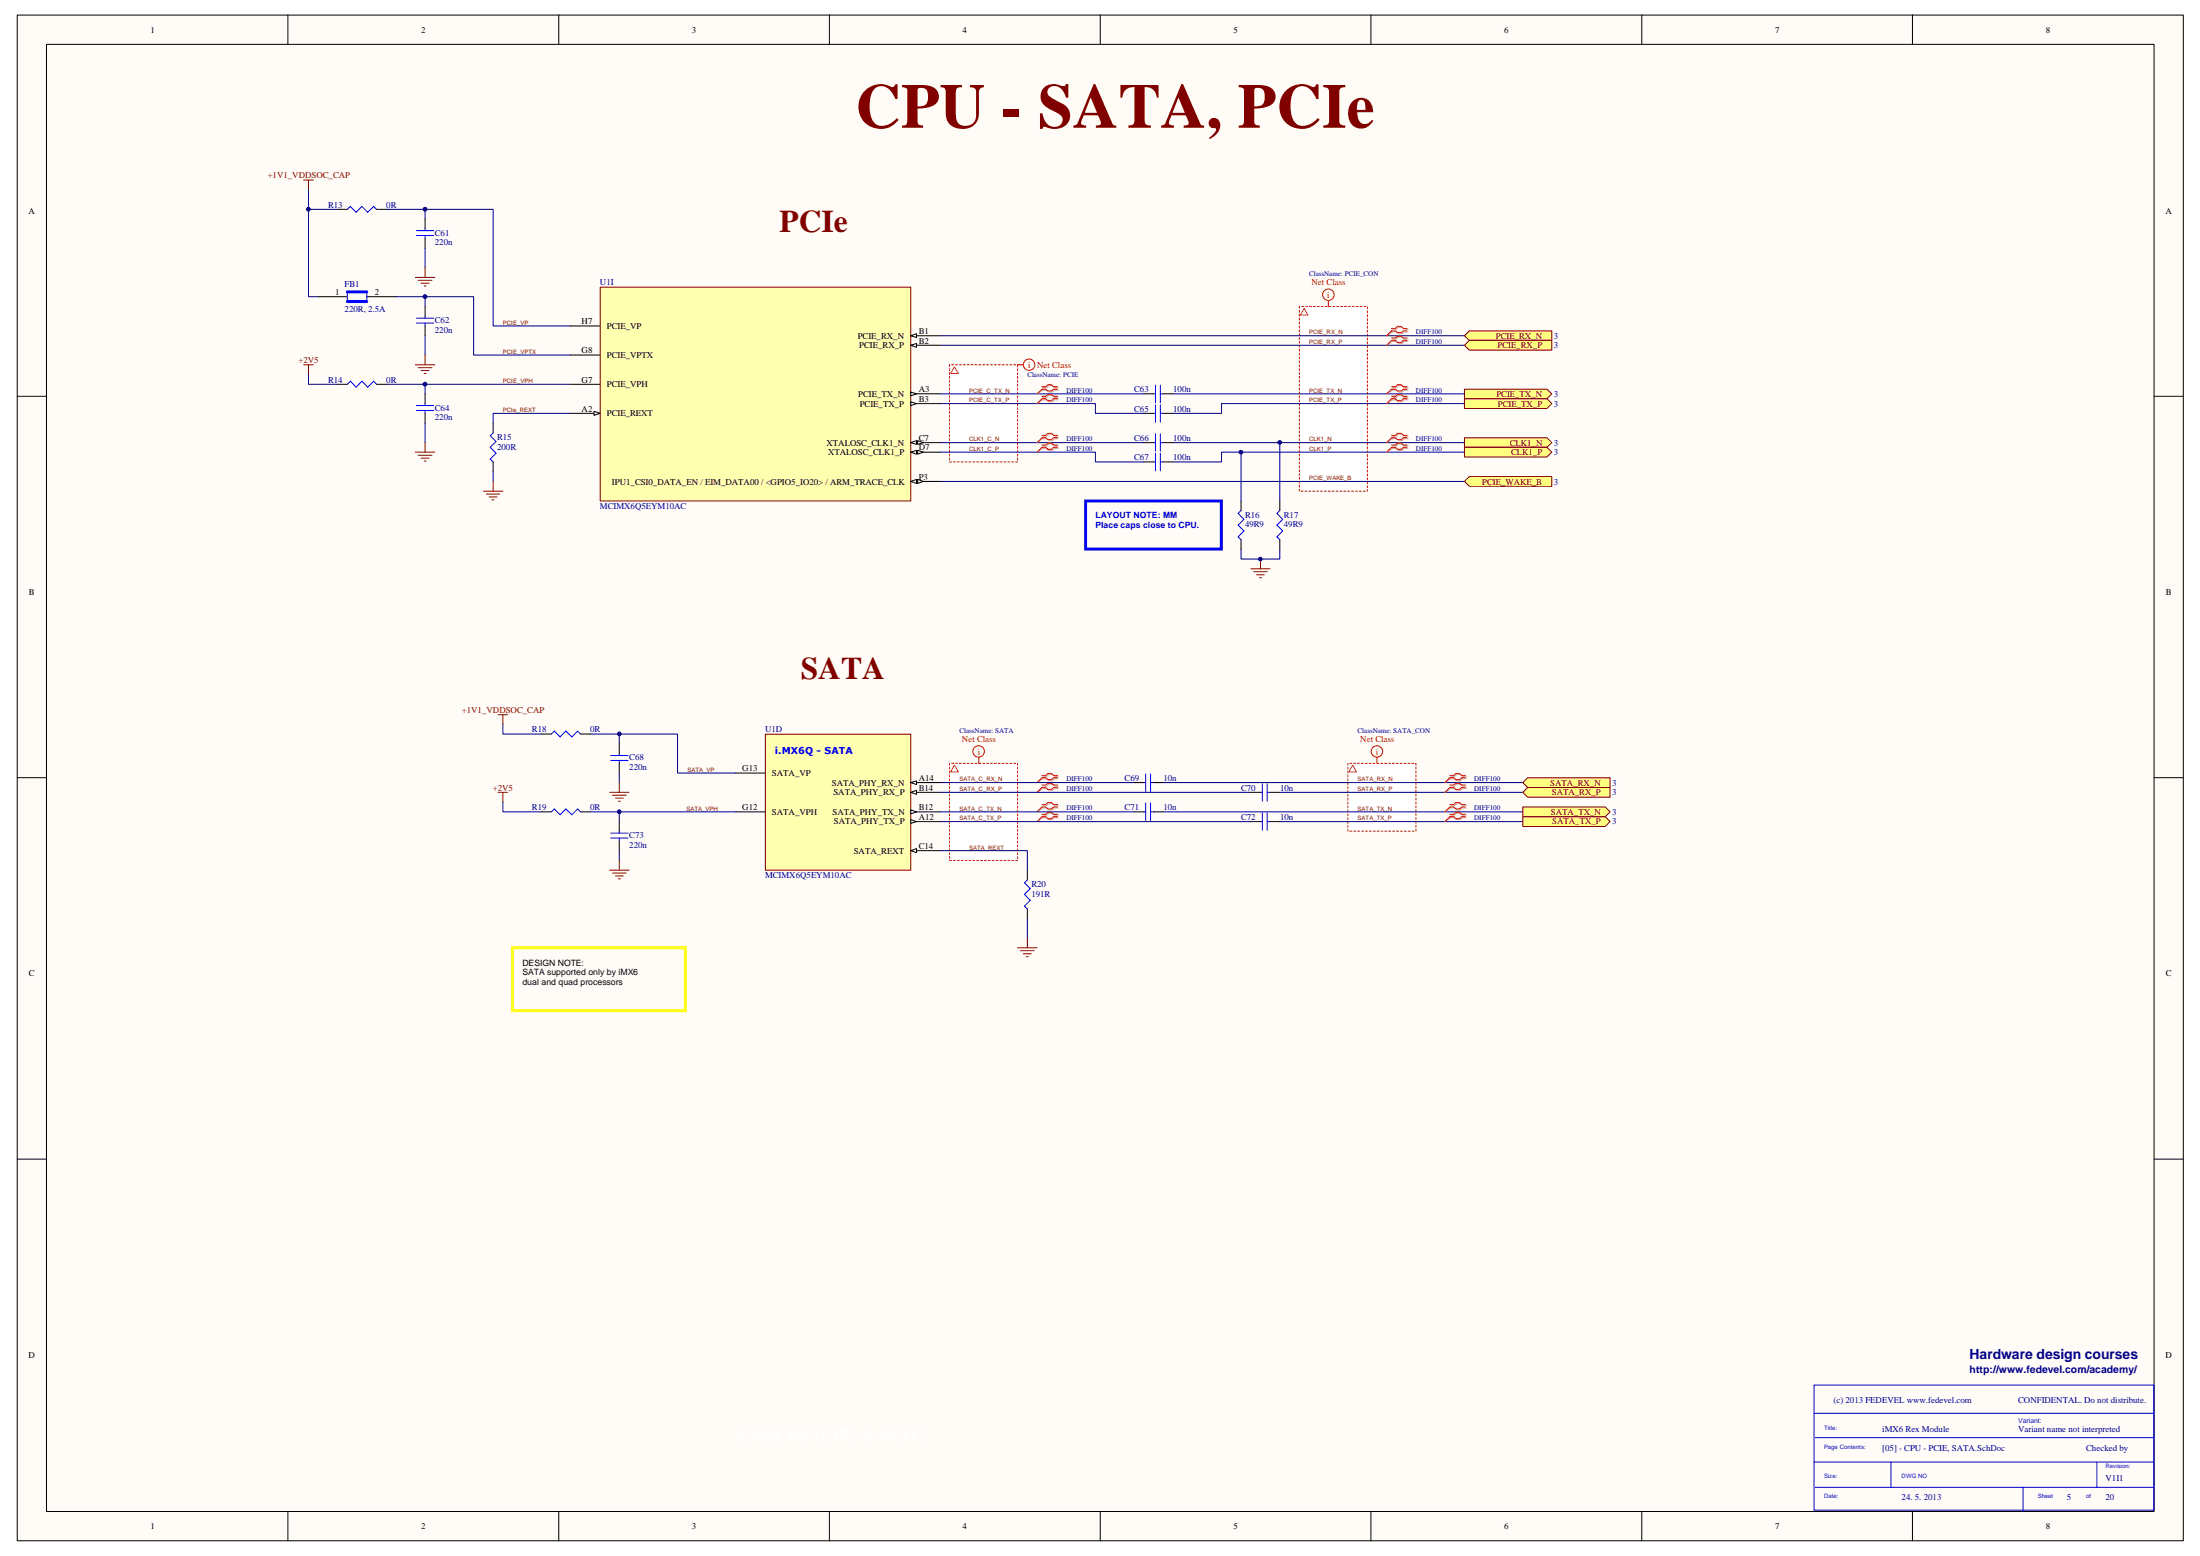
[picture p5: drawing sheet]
<svg xmlns="http://www.w3.org/2000/svg" width="420mm" height="297mm" viewBox="0 0 420 297" stroke-linecap="round" stroke-linejoin="round" font-family="sans-serif">
<path d="M3.3 2.9h413.7v291.2h-413.7z" fill="#fffcf8"/>
<path d="M3.3 2.9h413.7v291.2h-413.7z" fill="none" stroke="#000" stroke-width=".19"/>
<path d="M8.9 8.5h402.5v280h-402.5z" fill="#fffcf8"/>
<g fill="none" stroke="#000" stroke-width=".19">
<path d="M8.9 8.5h402.5v280h-402.5zM55 2.8v5.6M106.7 2.8v5.6M158.4 2.8v5.6M210.1 2.8v5.6M261.8 2.8v5.6M313.6 2.8v5.6M365.2 2.8v5.6M3.3 75.6h5.5M411.4 75.6h5.6M3.3 148.5h5.5M411.4 148.5h5.6"/>
<path d="M3.3 221.3h5.5M411.4 221.3h5.6M55 288.5v5.6M106.7 288.5v5.6M158.4 288.5v5.6M210.1 288.5v5.6M261.8 288.5v5.6M313.6 288.5v5.6M365.2 288.5v5.6"/>
</g>
<path d="M181.3 69.6h13v18.6h-13z" fill-rule="evenodd" fill="#fff"/>
<path d="M181.3 69.6h13v18.6h-13z" fill="none" stroke="#f00" stroke-width=".19" stroke-dasharray=".4 .4"/>
<path d="M182.3 70l.7 1.3h-1.4z" fill="none" stroke="#f33" stroke-width=".19"/>
<path d="M248.1 58.5h13v35.3h-13z" fill-rule="evenodd" fill="#fff"/>
<path d="M248.1 58.5h13v35.3h-13z" fill="none" stroke="#f00" stroke-width=".19" stroke-dasharray=".4 .4"/>
<path d="M249.1 58.9l.7 1.3h-1.5z" fill="none" stroke="#f33" stroke-width=".19"/>
<path d="M257.4 145.7h13v13h-13z" fill-rule="evenodd" fill="#fff"/>
<path d="M257.4 145.7h13v13h-13z" fill="none" stroke="#f00" stroke-width=".19" stroke-dasharray=".4 .4"/>
<path d="M258.3 146l.8 1.4h-1.5z" fill="none" stroke="#f33" stroke-width=".19"/>
<path d="M181.3 145.7h13v18.6h-13z" fill-rule="evenodd" fill="#fff"/>
<path d="M181.3 145.7h13v18.6h-13z" fill="none" stroke="#f00" stroke-width=".19" stroke-dasharray=".4 .4"/>
<path d="M182.3 146l.7 1.4h-1.4z" fill="none" stroke="#f33" stroke-width=".19"/>
<path d="M346.4 264.4h64.9v23.9h-64.9zM346.4 269.8h65M346.4 279.1h65M346.7 274.4h64.7M361.1 279.1v4.8M400.5 279.1v4.8M346.7 283.9h64.7M386.4 283.9v4.6" fill="none" stroke="#00f" stroke-width=".19"/>
<path d="M118.3 140.1v1.9M118.3 147.6v1.8M118.3 162.4v1.9M196.2 175.4v3.7" fill="none" stroke="#000080" stroke-width=".19"/>
<circle cx="118.3" cy="140.1" r=".35" fill="#000080"/>
<g fill="none" stroke="#000080" stroke-width=".19">
<path d="M118.3 155v1.8"/>
<circle cx="118.3" cy="140.1" r=".35"/>
</g>
<circle cx="118.3" cy="155" r=".35" fill="#000080"/>
<g fill="none" stroke="#000080" stroke-width=".19">
<path d="M58.9 40h5.6M96 138.3v1.8h7.5M96 153.1v1.9h7.5M112.7 140.1h16.7v7.5h11.1M112.7 155h27.8M179.5 162.4h16.7v3.7"/>
<circle cx="118.3" cy="155" r=".35"/>
</g>
<g fill="none" stroke="#800000" stroke-width=".19">
<path d="M95.1 136.4h1.8M96 136.4v1.9M95.1 151.3h1.8M96 151.3v1.8M116.4 151.3h3.7M117 151.8h2.6M117.5 152.4h1.5M118.1 153h.4M118.3 149.4v1.9M116.4 166.1h3.7M117 166.7h2.6M117.5 167.2h1.5"/>
<path d="M118.1 167.8h.4M118.3 164.3v1.8M196.2 179.1v1.8M194.3 180.9h3.8M194.9 181.5h2.6M195.4 182.1h1.5M196 182.6h.4"/>
</g>
<circle cx="58.9" cy="39.9" r=".36" fill="#000080"/>
<g fill="none" stroke="#000080" stroke-width=".19">
<path d="M81.2 47.4v3.7M81.2 64.1v3.7M81.2 73.4v1.8"/>
<circle cx="58.9" cy="39.9" r=".36"/>
</g>
<circle cx="81.2" cy="73.3" r=".36" fill="#000080"/>
<g fill="none" stroke="#000080" stroke-width=".19">
<path d="M81.2 56.6v1.9M81.2 80.8v3.7"/>
<circle cx="81.2" cy="73.3" r=".36"/>
</g>
<circle cx="81.2" cy="56.6" r=".36" fill="#000080"/>
<g fill="none" stroke="#000080" stroke-width=".19">
<path d="M81.2 40v1.8"/>
<circle cx="81.2" cy="56.6" r=".36"/>
</g>
<circle cx="81.2" cy="39.9" r=".36" fill="#000080"/>
<g fill="none" stroke="#000080" stroke-width=".19">
<path d="M58.9 36.2v20.4h1.9M73.8 40h20.4v22.2h14.8M75.6 56.6h14.9v11.2h18.5M58.9 71.5v1.9h5.6M73.8 73.4h35.2M109 78.9h-14.8v1.9M179.5 77h29.7v1.9h9.3M179.5 75.2h39M94.2 90v1.9M179.5 86.3h29.7v1.9h9.3M179.5 91.9h100.2M179.5 84.5h39"/>
<path d="M224 84.5h55.7M279.7 86.3h-46.4v1.9h-9.3"/>
<circle cx="81.2" cy="39.9" r=".36"/>
</g>
<g fill="none" stroke="#800000" stroke-width=".19">
<path d="M58 34.4h1.8M58.9 34.4v1.8M79.3 53h3.7M79.9 53.5h2.6M80.4 54.1h1.5M81 54.6h.4M81.2 51.1v1.9M58 69.6h1.8M58.9 69.6v1.9M79.3 69.6h3.7M79.9 70.2h2.6M80.4 70.7h1.5"/>
<path d="M81 71.3h.4M81.2 67.8v1.8M79.3 86.3h3.7M79.9 86.9h2.6M80.4 87.5h1.5M81 88h.4M81.2 84.5v1.8M92.3 93.8h3.7M92.9 94.3h2.6M93.4 94.9h1.5M94 95.4h.3M94.2 91.9v1.9"/>
<path d="M238.9 108.6h3.7M239.4 109.1h2.6M240 109.7h1.5M240.5 110.3h.4M240.7 106.7v1.9"/>
</g>
<path d="M199.2 74h.7l.4-.4h.7l.4 .4h.7M199.2 75.9h.7l.4-.4h.7l.4 .4h.7M202.1 74.5h-.7l-.4 .3h-.7l-.4-.3h-.7l-1.1 .7M202.1 76.3h-.7l-.4 .4h-.7l-.4-.4h-.7l-1.1 .7M199.2 83.3h.7l.4-.4h.7l.4 .4h.7M199.2 85.1h.7l.4-.3h.7l.4 .3h.7M202.1 83.7h-.7l-.4 .4h-.7l-.4-.4h-.7l-1.1 .8M202.1 85.6h-.7l-.4 .4h-.7l-.4-.4h-.7l-1.1 .7" fill="none" stroke="#d0a19e" stroke-width=".19"/>
<path d="M199 73.8h.7l.4-.4h.7l.4 .4h.8M199 75.6h.7l.4-.3h.7l.4 .3h.8M202 74.3h-.8l-.4 .3h-.7l-.4-.3h-.7l-.9 .9M202 76.1h-.8l-.4 .4h-.7l-.4-.4h-.7l-.9 .9M199 83.1h.7l.4-.4h.7l.4 .4h.8M199 85h.7l.4-.4h.7l.4 .4h.8M202 83.6h-.8l-.4 .3h-.7l-.4-.3h-.7l-.9 .9M202 85.4h-.8l-.4 .4h-.7l-.4-.4h-.7l-.9 .9" fill="none" stroke="#f00" stroke-width=".19"/>
<circle cx="240.7" cy="106.7" r=".34" fill="#000080"/>
<g fill="none" stroke="#000080" stroke-width=".19">
<path d="M179.5 65.9h100.2M179.5 64.1h100.2M224 75.2h55.7M279.7 77h-46.4v1.9h-9.3M237 104.9v1.8h7.4v-1.8"/>
<circle cx="240.7" cy="106.7" r=".34"/>
</g>
<path d="M266 74h.7l.4-.4h.7l.4 .4h.7M266 75.9h.7l.4-.4h.7l.4 .4h.7M266 62.9h.7l.4-.4h.7l.4 .4h.7M266 64.7h.7l.4-.4h.7l.4 .4h.7M268.9 74.5h-.7l-.4 .3h-.7l-.4-.3h-.7l-1.2 .7M268.9 76.3h-.7l-.4 .4h-.7l-.4-.4h-.7l-1.2 .7M268.9 63.3h-.7l-.4 .4h-.7l-.4-.4h-.7l-1.2 .8M268.9 65.2h-.7l-.4 .4h-.7l-.4-.4h-.7l-1.2 .7M266 83.3h.7l.4-.4h.7l.4 .4h.7M266 85.1h.7l.4-.3h.7l.4 .3h.7M268.9 83.7h-.7l-.4 .4h-.7l-.4-.4h-.7l-1.2 .8M268.9 85.6h-.7l-.4 .4h-.7l-.4-.4h-.7l-1.2 .7" fill="none" stroke="#d0a19e" stroke-width=".19"/>
<path d="M265.8 73.8h.7l.4-.4h.7l.4 .4h.7M265.8 75.6h.7l.4-.3h.7l.4 .3h.7M265.8 62.7h.7l.4-.4h.7l.4 .4h.7M265.8 64.5h.7l.4-.3h.7l.4 .3h.7M268.7 74.3h-.7l-.4 .3h-.7l-.4-.3h-.7l-1 .9M268.7 76.1h-.7l-.4 .4h-.7l-.4-.4h-.7l-1 .9M268.7 63.2h-.7l-.4 .3h-.7l-.4-.3h-.7l-1 .9M268.7 65h-.7l-.4 .4h-.7l-.4-.4h-.7l-1 .9M265.8 83.1h.7l.4-.4h.7l.4 .4h.7M265.8 85h.7l.4-.4h.7l.4 .4h.7M268.7 83.6h-.7l-.4 .3h-.7l-.4-.3h-.7l-1 .9M268.7 85.4h-.7l-.4 .4h-.7l-.4-.4h-.7l-1 .9" fill="none" stroke="#f00" stroke-width=".19"/>
<path d="M279.7 64.1l.9-.9h15.8v1.8h-15.8z" fill-rule="evenodd" fill="#ffff80"/>
<path d="M279.7 64.1l.9-.9h15.8v1.8h-15.8z" fill="none" stroke="#800000" stroke-width=".19"/>
<path d="M279.7 65.9l.9-.9h15.8v1.8h-15.8z" fill-rule="evenodd" fill="#ffff80"/>
<path d="M279.7 65.9l.9-.9h15.8v1.8h-15.8z" fill="none" stroke="#800000" stroke-width=".19"/>
<path d="M279.7 74.3h15.7l1 .9-1 .9h-15.7z" fill-rule="evenodd" fill="#ffff80"/>
<path d="M279.7 74.3h15.7l1 .9-1 .9h-15.7z" fill="none" stroke="#800000" stroke-width=".19"/>
<path d="M279.7 76.1h15.7l1 .9-1 1h-15.7z" fill-rule="evenodd" fill="#ffff80"/>
<path d="M279.7 76.1h15.7l1 .9-1 1h-15.7z" fill="none" stroke="#800000" stroke-width=".19"/>
<path d="M279.7 83.6h15.7l1 .9-1 .9h-15.7z" fill-rule="evenodd" fill="#ffff80"/>
<path d="M279.7 83.6h15.7l1 .9-1 .9h-15.7z" fill="none" stroke="#800000" stroke-width=".19"/>
<path d="M279.7 85.4h15.7l1 .9-1 .9h-15.7z" fill-rule="evenodd" fill="#ffff80"/>
<path d="M279.7 85.4h15.7l1 .9-1 .9h-15.7z" fill="none" stroke="#800000" stroke-width=".19"/>
<path d="M279.7 91.9l.9-.9h15.8v1.8h-15.8z" fill-rule="evenodd" fill="#ffff80"/>
<path d="M279.7 91.9l.9-.9h15.8v1.8h-15.8z" fill="none" stroke="#800000" stroke-width=".19"/>
<path d="M244.4 84.5v11.1" fill="none" stroke="#000080" stroke-width=".19"/>
<circle cx="244.4" cy="84.5" r=".35" fill="#000080"/>
<g fill="none" stroke="#000080" stroke-width=".19">
<path d="M237 86.3v9.3"/>
<circle cx="244.4" cy="84.5" r=".35"/>
</g>
<circle cx="237" cy="86.3" r=".35" fill="#000080"/>
<g fill="none" stroke="#000080" stroke-width=".19">
<path d="M222.2 149.4h68.6M222.2 155h68.6M244.4 151.3h46.4M244.4 156.8h46.4"/>
<circle cx="237" cy="86.3" r=".35"/>
</g>
<g fill="none" stroke="#f00" stroke-width=".19">
<path d="M253.7 57.4v1.1M199 153.6h.7l.4-.4h.7l.4 .4h.8M199 155.4h.7l.4-.3h.7l.4 .3h.8M199 148h.7l.4-.3h.7l.4 .3h.8M199 149.9h.7l.4-.4h.7l.4 .4h.8M202 154.1h-.8l-.4 .3h-.7l-.4-.3h-.7l-.9 .9M202 155.9h-.8l-.4 .4h-.7l-.4-.4h-.7l-.9 .9M202 148.5h-.8l-.4 .3h-.7l-.4-.3h-.7l-.9 .9M202 150.3h-.8l-.4 .4h-.7l-.4-.4h-.7l-.9 1M276.9 153.6h.8l.3-.4h.8l.3 .4h.8M276.9 155.4h.8l.3-.3h.8l.3 .3h.8M276.9 148h.8l.3-.3h.8l.3 .3h.8"/>
<path d="M276.9 149.9h.8l.3-.4h.8l.3 .4h.8M279.9 154.1h-.8l-.3 .3h-.8l-.3-.3h-.8l-.9 .9M279.9 155.9h-.8l-.3 .4h-.8l-.3-.4h-.8l-.9 .9M279.9 148.5h-.8l-.3 .3h-.8l-.3-.3h-.8l-.9 .9M279.9 150.3h-.8l-.3 .4h-.8l-.3-.4h-.8l-.9 1"/>
<circle cx="253.7" cy="56.3" r="1.1"/>
</g>
<path d="M97.9 180.9h33v12.1h-33z" fill="none" stroke="#ff0" stroke-width=".56"/>
<g fill="none" stroke="#d0a19e" stroke-width=".19">
<path d="M199.2 153.8h.7l.4-.4h.7l.4 .4h.7M199.2 155.6h.7l.4-.4h.7l.4 .4h.7M199.2 148.2h.7l.4-.4h.7l.4 .4h.7M199.2 150.1h.7l.4-.4h.7l.4 .4h.7M202.1 154.2h-.7l-.4 .4h-.7l-.4-.4h-.7l-1.1 .8M202.1 156.1h-.7l-.4 .4h-.7l-.4-.4h-.7l-1.1 .7M202.1 148.7h-.7l-.4 .4h-.7l-.4-.4h-.7l-1.1 .7M202.1 150.5h-.7l-.4 .4h-.7l-.4-.4h-.7l-1.1 .8M277.1 153.8h.7l.4-.4h.7l.4 .4h.8M277.1 155.6h.7l.4-.4h.7l.4 .4h.8M277.1 148.2h.7l.4-.4h.7l.4 .4h.8M277.1 150.1h.7l.4-.4h.7l.4 .4h.8"/>
<path d="M280.1 154.2h-.8l-.4 .4h-.7l-.4-.4h-.7l-1.1 .8M280.1 156.1h-.8l-.4 .4h-.7l-.4-.4h-.7l-1.1 .7M280.1 148.7h-.8l-.4 .4h-.7l-.4-.4h-.7l-1.1 .7M280.1 150.5h-.8l-.4 .4h-.7l-.4-.4h-.7l-1.1 .8"/>
</g>
<path d="M290.8 151.3l.9-1h15.8v1.9h-15.8z" fill-rule="evenodd" fill="#ffff80"/>
<path d="M290.8 151.3l.9-1h15.8v1.9h-15.8z" fill="none" stroke="#800000" stroke-width=".19"/>
<path d="M290.8 149.4l.9-.9h15.8v1.8h-15.8z" fill-rule="evenodd" fill="#ffff80"/>
<path d="M290.8 149.4l.9-.9h15.8v1.8h-15.8z" fill="none" stroke="#800000" stroke-width=".19"/>
<path d="M179.5 156.8h59.4M179.5 151.3h59.4M179.5 155h37.1M179.5 149.4h37.1" fill="none" stroke="#000080" stroke-width=".19"/>
<path d="M290.8 154.1h15.8l.9 .9-.9 .9h-15.8z" fill-rule="evenodd" fill="#ffff80"/>
<path d="M290.8 154.1h15.8l.9 .9-.9 .9h-15.8z" fill="none" stroke="#800000" stroke-width=".19"/>
<path d="M290.8 155.9h15.8l.9 .9-.9 1h-15.8z" fill-rule="evenodd" fill="#ffff80"/>
<path d="M290.8 155.9h15.8l.9 .9-.9 1h-15.8z" fill="none" stroke="#800000" stroke-width=".19"/>
<g fill="none" stroke="#f00" stroke-width=".19">
<path d="M194.3 69.6h1.1M186.9 144.6v1.1M263 144.6v1.1"/>
<circle cx="196.6" cy="69.6" r="1.09"/>
<circle cx="186.9" cy="143.5" r="1.09"/>
<circle cx="263" cy="143.5" r="1.09"/>
</g>
<g fill="none" stroke="#00f" stroke-width=".19">
<path d="M66.3 40l.6-.6 1.1 1.1 1.1-1.1 1.1 1.1 1.2-1.1 .5 .6M66.3 55.7v1.9M70.1 55.7v1.9M79.5 45h3.3M79.5 44h3.3M81.2 43.6v.4M81.2 45v.5M66.3 73.4l.6-.6 1.1 1.1 1.1-1.1 1.1 1.1 1.2-1.1 .5 .6M79.5 61.7h3.3M79.5 60.7h3.3M79.5 78.4h3.3M79.5 77.4h3.3"/>
<path d="M81.2 60.4v.3M81.2 61.7v.5M81.2 77v.4M81.2 78.4v.5M220.3 75.2h.4M220.3 78.9h.4M220.7 73.5v3.4M220.7 77.3v3.3M221.6 75.2h.6M221.6 73.5v3.4M221.6 77.3v3.3M221.6 78.9h.6"/>
<path d="M94.2 82.6l-.6 .6 1.1 1.1-1.1 1.1 1.1 1.1-1.1 1.1 .6 .6M220.3 88.2h.4M220.3 84.5h.4M220.7 82.8v3.3M220.7 86.5v3.4M221.6 82.8v3.3M221.6 86.5v3.4M221.6 88.2h.6M221.6 84.5h.6M237 97.5l-.5 .5 1.1 1.1-1.1 1.1 1.1 1.1-1.1 1.2 .5 .5M244.4 97.5l-.5 .5 1.1 1.1-1.1 1.1 1.1 1.1-1.1 1.2 .5 .5M105.3 140.1l.6-.5 1.1 1.1 1.1-1.1 1.1 1.1 1.1-1.1 .6 .5"/>
<path d="M105.3 155l.6-.6 1.1 1.1 1.1-1.1 1.1 1.1 1.1-1.1 .6 .6M116.6 145.2h3.4M116.6 144.2h3.4M116.6 160h3.4M116.6 159h3.4M118.3 143.8v.4M118.3 145.2v.5M118.3 158.7v.3M118.3 160v.5M218.5 149.4h.3M218.5 155h.3M218.8 147.7v3.4"/>
<path d="M218.8 153.3v3.3M219.7 149.4h.6M219.7 147.7v3.4M219.7 153.3v3.3M219.7 155h.6M240.7 151.3h.4M240.7 156.8h.4M241.1 149.6v3.4M241.1 155.2v3.3M242 151.3h.6M242 149.6v3.4M242 155.2v3.3"/>
<path d="M242 156.8h.6M196.2 168l-.5 .5 1.1 1.1-1.1 1.1 1.1 1.2-1.1 1.1 .5 .5"/>
</g>
<g fill="none" stroke="#000" stroke-width=".19">
<path d="M64.5 40h1.8M71.9 40h1.9M60.8 56.6h5.5M70.1 56.6h5.5M81.2 41.8v1.8M81.2 45.5v1.9M81.2 58.5v1.9M64.5 73.4h1.8M71.9 73.4h1.9M81.2 62.2v1.9M81.2 75.2v1.8M81.2 78.9v1.9"/>
<path d="M218.5 75.2h1.8M218.5 78.9h1.8M222.2 75.2h1.8M222.2 78.9h1.8M94.2 80.8v1.8M94.2 88.2v1.8M218.5 88.2h1.8M218.5 84.5h1.8M222.2 88.2h1.8M222.2 84.5h1.8M237 95.6v1.9M244.4 95.6v1.9"/>
<path d="M237 103v1.9M244.4 103v1.9M103.5 155h1.8M103.5 140.1h1.8M110.9 155h1.8M110.9 140.1h1.8M118.3 142v1.8M118.3 145.7v1.9M118.3 156.8v1.9M216.6 149.4h1.9M216.6 155h1.9M220.3 149.4h1.9"/>
<path d="M220.3 155h1.9M238.9 151.3h1.8M238.9 156.8h1.8M242.6 151.3h1.8M242.6 156.8h1.8M118.3 160.5v1.9M196.2 166.1v1.9M196.2 173.5v1.9"/>
</g>
<path d="M66.3 57.6h3.8M66.3 55.7h3.8M207.3 95.6h25.9v9.2h-25.9z" fill="none" stroke="#00f" stroke-width=".56"/>
<path d="M146.2 140.2h27.7v25.9h-27.7z" fill="#ffffb0"/>
<path d="M146.2 140.2h27.7v25.9h-27.7z" fill="none" stroke="#800000" stroke-width=".19"/>
<path d="M140.5 155h5.6M173.9 155h5.6" fill="none" stroke="#000" stroke-width=".19"/>
<path d="M173.9 154.6l1.1 .4-1.1 .4z" fill="#fffcf8"/>
<path d="M173.9 154.6l1.1 .4-1.1 .4zM173.9 156.8h5.6" fill="none" stroke="#000" stroke-width=".19"/>
<path d="M173.9 156.5l1.1 .3-1.1 .4z" fill="#fffcf8"/>
<path d="M173.9 156.5l1.1 .3-1.1 .4zM173.9 151.3h5.6" fill="none" stroke="#000" stroke-width=".19"/>
<path d="M173.9 151.3l1.1-.4v.7z" fill="#fffcf8"/>
<path d="M173.9 151.3l1.1-.4v.7zM173.9 149.4h5.6" fill="none" stroke="#000" stroke-width=".19"/>
<path d="M173.9 149.4l1.1-.3v.7z" fill="#fffcf8"/>
<path d="M173.9 149.4l1.1-.3v.7zM173.9 162.4h5.6" fill="none" stroke="#000" stroke-width=".19"/>
<path d="M173.9 162.4l1.1-.4v.8z" fill="#fffcf8"/>
<path d="M140.5 147.6h5.6M173.9 162.4l1.1-.4v.8z" fill="none" stroke="#000" stroke-width=".19"/>
<path d="M114.7 54.9h59.2v40.7h-59.2z" fill="#ffffb0"/>
<path d="M114.6 54.8h59.3v40.8h-59.3z" fill="none" stroke="#800000" stroke-width=".19"/>
<path d="M173.9 64.1h5.6" fill="none" stroke="#000" stroke-width=".19"/>
<path d="M173.9 64.1l1.1-.4v.7z" fill="#fffcf8"/>
<path d="M173.9 64.1l1.1-.4v.7zM173.9 77h5.6" fill="none" stroke="#000" stroke-width=".19"/>
<path d="M173.9 76.7l1.1 .3-1.1 .4z" fill="#fffcf8"/>
<path d="M173.9 76.7l1.1 .3-1.1 .4zM173.9 65.9h5.6" fill="none" stroke="#000" stroke-width=".19"/>
<path d="M173.9 65.9l1.1-.3v.7z" fill="#fffcf8"/>
<path d="M109 62.2h5.6M173.9 65.9l1.1-.3v.7zM173.9 75.2h5.6" fill="none" stroke="#000" stroke-width=".19"/>
<path d="M173.9 74.8l1.1 .4-1.1 .4z" fill="#fffcf8"/>
<path d="M109 73.4h5.6M109 78.9h5.6M173.9 74.8l1.1 .4-1.1 .4z" fill="none" stroke="#000" stroke-width=".19"/>
<path d="M113.4 78.5l1.2 .4-1.2 .4z" fill="#fffcf8"/>
<path d="M109 67.8h5.6M113.4 78.5l1.2 .4-1.2 .4zM173.9 86.3h5.6" fill="none" stroke="#000" stroke-width=".19"/>
<path d="M173.9 86.3l1.1-.3v.7z" fill="#fffcf8"/>
<path d="M173.9 86.3l1.1-.3v.7z" fill="none" stroke="#000" stroke-width=".19"/>
<path d="M175.2 86l1.1 .3-1.1 .4z" fill="#fffcf8"/>
<path d="M173.9 84.5h5.6M175.2 86l1.1 .3-1.1 .4z" fill="none" stroke="#000" stroke-width=".19"/>
<path d="M173.9 84.5l1.1-.4v.7z" fill="#fffcf8"/>
<path d="M173.9 84.5l1.1-.4v.7z" fill="none" stroke="#000" stroke-width=".19"/>
<path d="M175.2 84.1l1.1 .4-1.1 .3z" fill="#fffcf8"/>
<path d="M173.9 91.9h5.6M175.2 84.1l1.1 .4-1.1 .3z" fill="none" stroke="#000" stroke-width=".19"/>
<path d="M173.9 91.9l1.1-.4v.8z" fill="#fffcf8"/>
<path d="M173.9 91.9l1.1-.4v.8z" fill="none" stroke="#000" stroke-width=".19"/>
<path d="M175.2 91.5l1.1 .4-1.1 .4z" fill="#fffcf8"/>
<path d="M175.2 91.5l1.1 .4-1.1 .4z" fill="none" stroke="#000" stroke-width=".19"/>
<text font-size="12.1" fill="#800000" x="163.4" y="24.4">CPU - SATA, PCIe</text>
<g font-size="6" fill="#800000">
<text x="148.9" y="44.2">PCIe</text>
<text x="152.9" y="129.6">SATA</text>
</g>
<text font-size="2.7" fill="#000080" x="376.2" y="259.4">Hardware design courses</text>
<text font-size="2" fill="#000080" x="376.2" y="262.2">http://www.fedevel.com/academy/</text>
<text font-size="1.8" fill="#00f" x="148" y="143.8">i.MX6Q - SATA</text>
<g font-size="1.7">
<text x="28.7" y="6.2">1</text>
<text x="80.4" y="6.2">2</text>
<text x="132.2" y="6.2">3</text>
<text x="183.8" y="6.2">4</text>
<text x="235.6" y="6.2">5</text>
<text x="287.3" y="6.2">6</text>
<text x="339" y="6.2">7</text>
<text x="390.7" y="6.2">8</text>
<text x="5.5" y="40.8">A</text>
<text x="413.6" y="40.8">A</text>
<text x="64" y="56.3">1</text>
<text x="71.6" y="56.3">2</text>
<text x="111.1" y="61.9">H7</text>
<text x="115.9" y="62.8">PCIE_VP</text>
<text x="163.8" y="64.6">PCIE_RX_N</text>
<text x="175.5" y="65.6">B2</text>
<text x="175.5" y="63.7">B1</text>
<text x="111.1" y="67.4">G8</text>
<text x="115.9" y="68.4">PCIE_VPTX</text>
<text x="164.1" y="66.5">PCIE_RX_P</text>
<text x="111.1" y="73">G7</text>
<text x="115.9" y="73.9">PCIE_VPH</text>
<text x="163.9" y="75.8">PCIE_TX_N</text>
<text x="164.2" y="77.6">PCIE_TX_P</text>
<text x="175.5" y="76.7">B3</text>
<text x="175.5" y="74.8">A3</text>
<text x="111.1" y="78.6">A2</text>
<text x="115.9" y="79.5">PCIE_REXT</text>
<text x="157.8" y="85">XTALOSC_CLK1_N</text>
<text x="158.1" y="86.9">XTALOSC_CLK1_P</text>
<text x="175.5" y="86">D7</text>
<text x="175.5" y="84.1">C7</text>
<text x="116.9" y="92.5">IPU1_CSI0_DATA_EN / EIM_DATA00 / &lt;GPIO5_IO20&gt; / ARM_TRACE_CLK</text>
<text x="175.5" y="91.6">P3</text>
<text x="5.5" y="113.6">B</text>
<text x="413.6" y="113.6">B</text>
<text x="141.8" y="147.2">G13</text>
<text x="147.4" y="148.1">SATA_VP</text>
<text x="158.9" y="150">SATA_PHY_RX_N</text>
<text x="175.5" y="149.1">A14</text>
<text x="141.8" y="154.6">G12</text>
<text x="147.4" y="155.6">SATA_VPH</text>
<text x="159" y="155.6">SATA_PHY_TX_N</text>
<text x="159.2" y="151.8">SATA_PHY_RX_P</text>
<text x="175.5" y="150.9">B14</text>
<text x="175.5" y="154.6">B12</text>
<text x="159.2" y="157.4">SATA_PHY_TX_P</text>
<text x="175.5" y="156.5">A12</text>
<text x="163.1" y="163">SATA_REXT</text>
<text x="175.5" y="162.1">C14</text>
<text x="99.8" y="184.3">DESIGN NOTE:</text>
<text x="5.5" y="186.4">C</text>
<text x="99.8" y="186.1">SATA supported only by iMX6</text>
<text x="99.8" y="188">dual and quad processors</text>
<text x="413.6" y="186.4">C</text>
<text x="5.5" y="259.2">D</text>
<text x="413.6" y="259.2">D</text>
<text x="28.7" y="291.9">1</text>
<text x="80.4" y="291.9">2</text>
<text x="132.2" y="291.9">3</text>
<text x="183.8" y="291.9">4</text>
<text x="235.6" y="291.9">5</text>
<text x="287.3" y="291.9">6</text>
<text x="339" y="291.9">7</text>
<text x="390.7" y="291.9">8</text>
</g>
<g font-size="1.7" fill="#800000">
<text x="51.1" y="34">+1V1_VDDSOC_CAP</text>
<text x="285.7" y="64.6">PCIE_RX_N</text>
<text x="57" y="69.3">+2V5</text>
<text x="286" y="66.5">PCIE_RX_P</text>
<text x="285.8" y="75.8">PCIE_TX_N</text>
<text x="286.1" y="77.6">PCIE_TX_P</text>
<text x="288.3" y="85">CLK1_N</text>
<text x="288.6" y="86.9">CLK1_P</text>
<text x="283.1" y="92.5">PCIE_WAKE_B</text>
<text x="88.2" y="136.1">+1V1_VDDSOC_CAP</text>
<text x="296.1" y="150">SATA_RX_N</text>
<text x="94.1" y="150.9">+2V5</text>
<text x="296.2" y="155.6">SATA_TX_N</text>
<text x="296.4" y="151.8">SATA_RX_P</text>
<text x="296.4" y="157.4">SATA_TX_P</text>
</g>
<g font-size="1.7" fill="#000080">
<text x="62.6" y="39.6">R13</text>
<text x="73.8" y="39.6">0R</text>
<text x="83" y="45">C61</text>
<text x="83" y="46.9">220n</text>
<text x="65.8" y="54.8">FB1</text>
<text x="65.8" y="59.6">220R, 2.5A</text>
<text x="114.6" y="54.4">U1I</text>
<text x="83" y="61.7">C62</text>
<text x="83" y="63.5">220n</text>
<text x="296.7" y="64.6">3</text>
<text x="296.7" y="66.5">3</text>
<text x="62.6" y="73">R14</text>
<text x="73.8" y="73">0R</text>
<text x="216.6" y="74.8">C63</text>
<text x="224.1" y="74.8">100n</text>
<text x="296.7" y="75.8">3</text>
<text x="296.7" y="77.6">3</text>
<text x="83" y="78.4">C64</text>
<text x="83" y="80.2">220n</text>
<text x="94.9" y="83.9">R15</text>
<text x="216.6" y="78.6">C65</text>
<text x="224.1" y="78.6">100n</text>
<text x="94.9" y="85.8">200R</text>
<text x="216.6" y="87.8">C67</text>
<text x="216.6" y="84.1">C66</text>
<text x="224.1" y="87.8">100n</text>
<text x="224.1" y="84.1">100n</text>
<text x="296.7" y="85">3</text>
<text x="296.7" y="86.9">3</text>
<text x="296.7" y="92.5">3</text>
<text x="114.6" y="97.1">MCIMX6Q5EYM10AC</text>
<text x="237.8" y="98.8">R16</text>
<text x="237.8" y="100.7">49R9</text>
<text x="245.2" y="98.8">R17</text>
<text x="245.2" y="100.7">49R9</text>
<text x="101.6" y="139.8">R18</text>
<text x="112.7" y="139.8">0R</text>
<text x="146.1" y="139.8">U1D</text>
<text x="120.2" y="145.2">C68</text>
<text x="120.2" y="147">220n</text>
<text x="214.8" y="149.1">C69</text>
<text x="222.2" y="149.1">10n</text>
<text x="307.9" y="150">3</text>
<text x="101.6" y="154.6">R19</text>
<text x="112.7" y="154.6">0R</text>
<text x="214.8" y="154.6">C71</text>
<text x="222.2" y="154.6">10n</text>
<text x="237" y="150.9">C70</text>
<text x="244.5" y="150.9">10n</text>
<text x="307.9" y="151.8">3</text>
<text x="307.9" y="155.6">3</text>
<text x="120.2" y="160">C73</text>
<text x="120.2" y="161.9">220n</text>
<text x="237" y="156.5">C72</text>
<text x="244.5" y="156.5">10n</text>
<text x="307.9" y="157.4">3</text>
<text x="146.1" y="167.6">MCIMX6Q5EYM10AC</text>
<text x="197" y="169.3">R20</text>
<text x="197" y="171.2">191R</text>
<text x="350.2" y="267.8">(c) 2013 FEDEVEL www.fedevel.com</text>
<text x="385.4" y="267.8">CONFIDENTAL. Do not distribute.</text>
<text x="359.5" y="273.3">iMX6 Rex Module</text>
<text x="385.4" y="273.3">Variant name not interpreted</text>
<text x="359.5" y="277.1">[05] - CPU - PCIE, SATA.SchDoc</text>
<text x="398.4" y="277.1">Checked by</text>
<text x="363.2" y="286.3">24. 5. 2013</text>
<text x="394.7" y="286.3">5</text>
<text x="402.1" y="282.7">V1I1</text>
<text x="402.1" y="286.3">20</text>
</g>
<g font-size="1.7" fill="#f00">
<text x="250.5" y="54.4">Net Class</text>
<text x="253.5" y="56.9">i</text>
<text x="196.4" y="70.2">i</text>
<text x="198.1" y="70.2">Net Class</text>
<text x="183.7" y="141.6">Net Class</text>
<text x="259.8" y="141.6">Net Class</text>
<text x="186.7" y="144.1">i</text>
<text x="262.8" y="144.1">i</text>
</g>
<g font-size="1.7" fill="#00f">
<text x="209.2" y="99">LAYOUT NOTE: MM</text>
<text x="209.2" y="100.8">Place caps close to CPU.</text>
</g>
<g font-size="1.4" fill="#000080">
<text x="250" y="52.7">ClassName: PCIE_CON</text>
<text x="270.4" y="63.8">DIFF100</text>
<text x="270.4" y="65.7">DIFF100</text>
<text x="196.2" y="72">ClassName: PCIE</text>
<text x="203.7" y="74.9">DIFF100</text>
<text x="203.7" y="76.8">DIFF100</text>
<text x="270.4" y="74.9">DIFF100</text>
<text x="270.4" y="76.8">DIFF100</text>
<text x="203.7" y="84.2">DIFF100</text>
<text x="203.7" y="86.1">DIFF100</text>
<text x="270.4" y="84.2">DIFF100</text>
<text x="270.4" y="86.1">DIFF100</text>
<text x="183.2" y="139.9">ClassName: SATA</text>
<text x="259.3" y="139.9">ClassName: SATA_CON</text>
<text x="203.7" y="149.1">DIFF100</text>
<text x="281.5" y="149.1">DIFF100</text>
<text x="203.7" y="154.7">DIFF100</text>
<text x="203.7" y="151">DIFF100</text>
<text x="281.5" y="154.7">DIFF100</text>
<text x="281.5" y="151">DIFF100</text>
<text x="203.7" y="156.5">DIFF100</text>
<text x="281.5" y="156.5">DIFF100</text>
</g>
<text font-size="1.3" fill="#00f" x="385.4" y="271.6">Variant:</text>
<g font-size="1.1" fill="#800000">
<text x="96" y="62">PCIE_VP</text>
<text x="250" y="65.7">PCIE_RX_P</text>
<text x="250" y="63.8">PCIE_RX_N</text>
<text x="96" y="67.6">PCIE_VPTX</text>
<text x="96" y="73.1">PCIE_VPH</text>
<text x="185.1" y="76.8">PCIE_C_TX_P</text>
<text x="185.1" y="75">PCIE_C_TX_N</text>
<text x="250" y="76.8">PCIE_TX_P</text>
<text x="250" y="75">PCIE_TX_N</text>
<text x="96" y="78.7">PCIe_REXT</text>
<text x="185.1" y="84.2">CLK1_C_N</text>
<text x="185.1" y="86.1">CLK1_C_P</text>
<text x="250" y="84.2">CLK1_N</text>
<text x="250" y="86.1">CLK1_P</text>
<text x="250" y="91.7">PCIE_WAKE_B</text>
<text x="131.3" y="147.3">SATA_VP</text>
<text x="183.2" y="149.2">SATA_C_RX_N</text>
<text x="259.3" y="149.2">SATA_RX_N</text>
<text x="131.1" y="154.7">SATA_VPH</text>
<text x="183.2" y="151">SATA_C_RX_P</text>
<text x="183.2" y="154.7">SATA_C_TX_N</text>
<text x="259.3" y="151">SATA_RX_P</text>
<text x="259.3" y="154.7">SATA_TX_N</text>
<text x="183.2" y="156.6">SATA_C_TX_P</text>
<text x="259.3" y="156.6">SATA_TX_P</text>
<text x="185.1" y="162.2">SATA_REXT</text>
</g>
<g font-size="1.1" fill="#00f">
<text x="348.3" y="272.9">Title:</text>
<text x="348.3" y="276.6">Page Contents:</text>
<text x="402.1" y="280.3">Revision:</text>
<text x="348.3" y="282.2">Size:</text>
<text x="348.3" y="285.9">Date:</text>
<text x="363.2" y="282.2">DWG NO</text>
<text x="389.2" y="285.9">Sheet</text>
<text x="398.4" y="285.9">of</text>
</g>
</svg>
